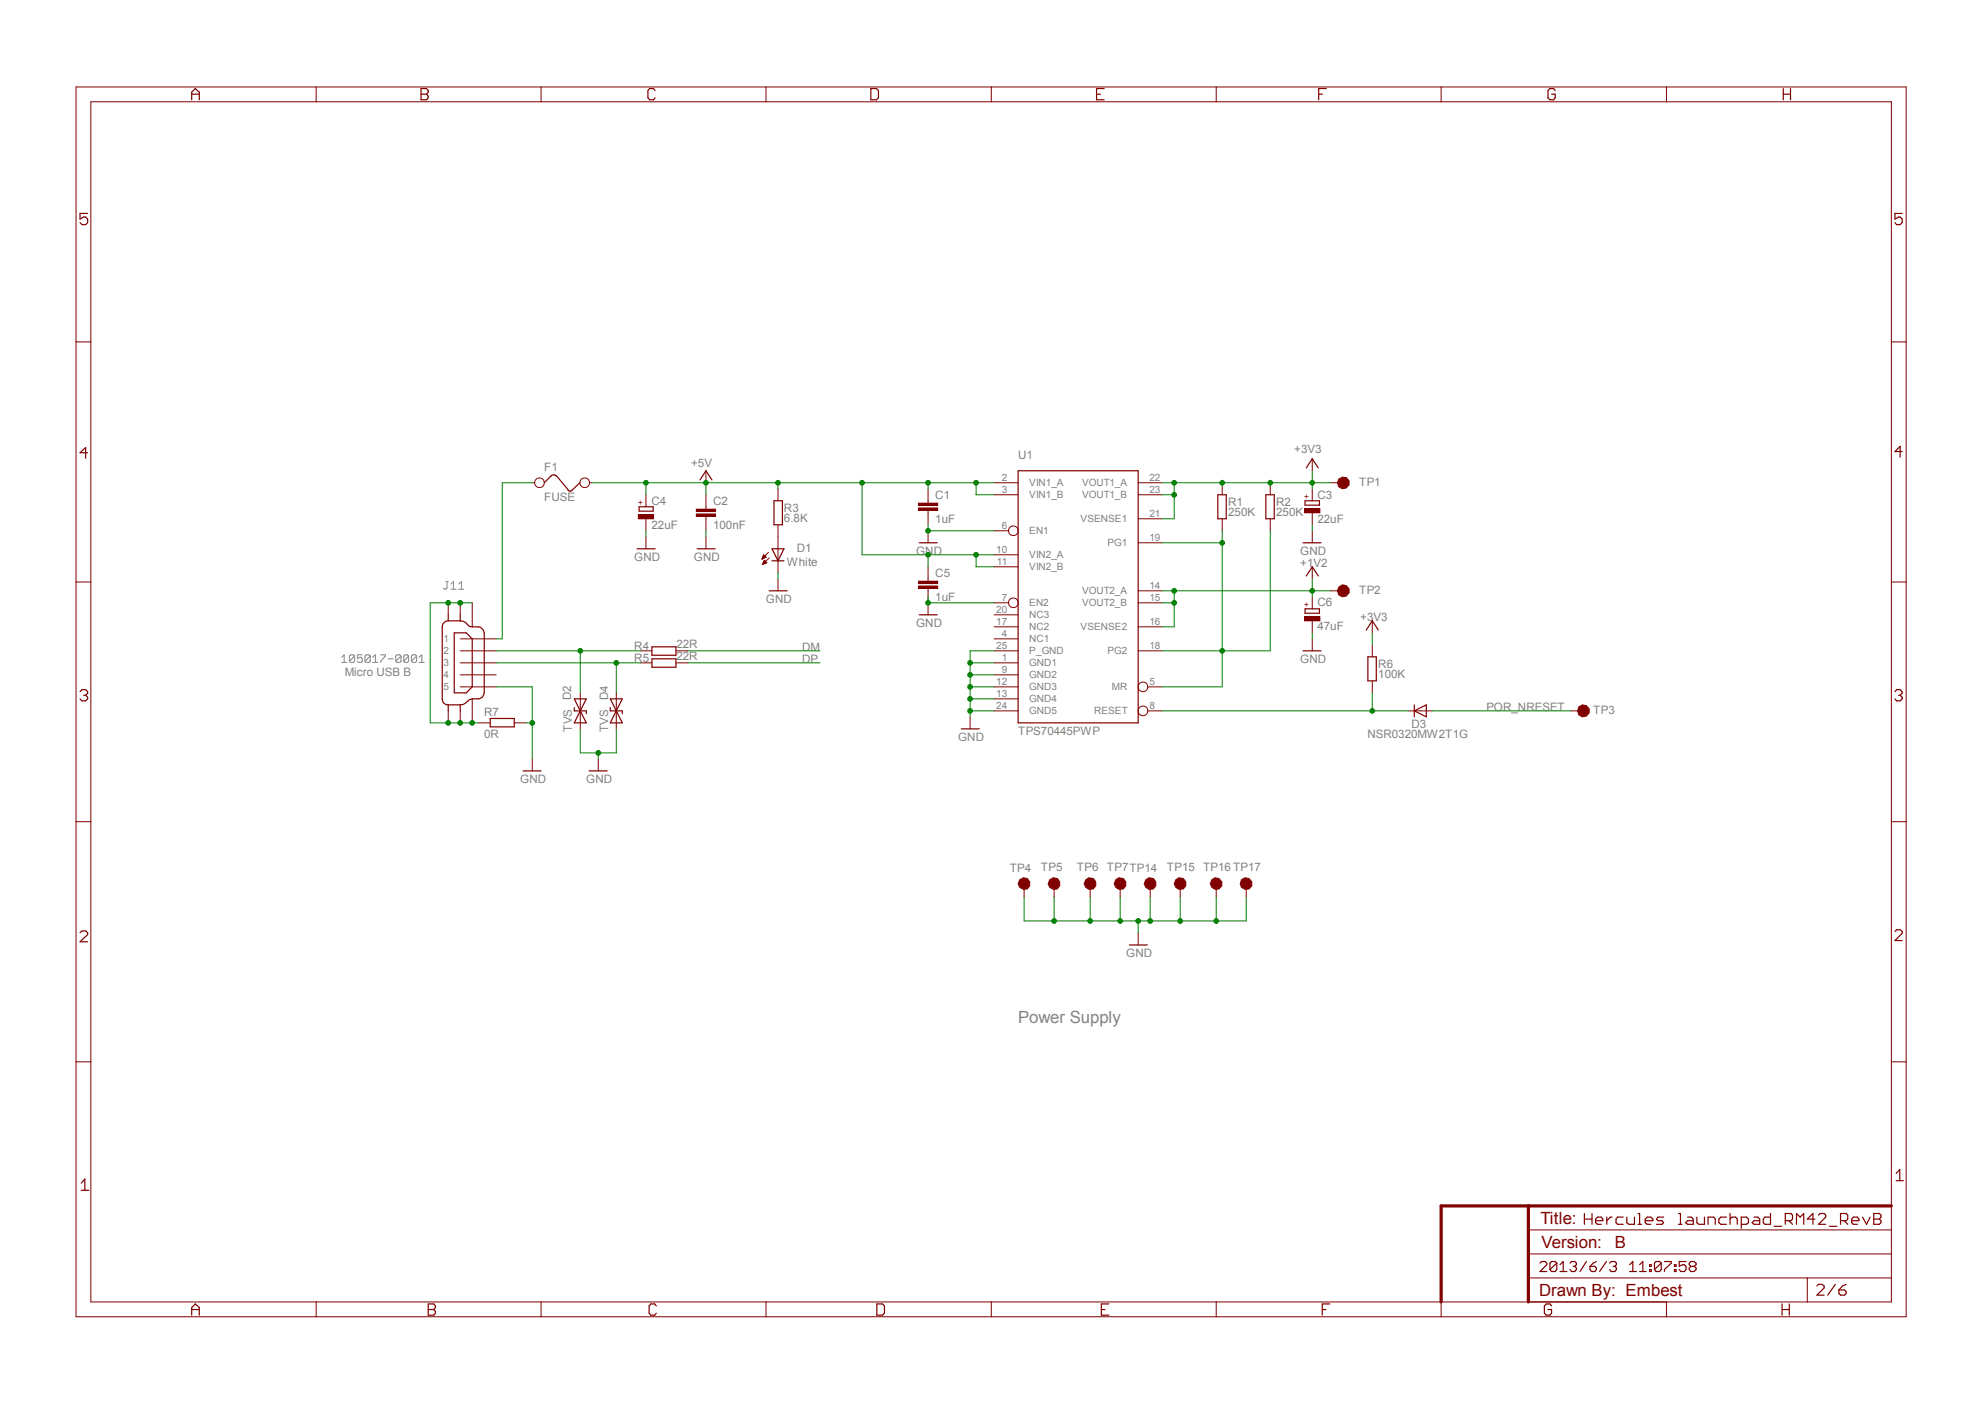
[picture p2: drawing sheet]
<svg xmlns="http://www.w3.org/2000/svg" width="420mm" height="297mm" viewBox="0 0 420 297" stroke-linecap="round" stroke-linejoin="round" font-family="sans-serif">
<g fill="none" stroke="#808080" stroke-width=".21">
<path d="M72.3 139.1l.5-.6v1.7M75 138.8v1.1l-.2 .3h-.6l-.3-.3M75 138.8l-.2-.3h-.6l-.3 .3v1.1M75 138.8l-1.1 1.1M76.6 138.5h-1v.9l.5-.3h.3l.2 .3v.5l-.2 .3h-.5l-.3-.3M78.3 138.8v1.1l-.2 .3h-.6l-.3-.3M78.3 138.8l-.2-.3h-.6l-.3 .3v1.1M78.3 138.8l-1.1 1.1M78.8 139.1l.6-.6v1.7M80.5 138.5h1v.3l-1 1.1v.3M82.1 139.4h1.1M84.8 138.8v1.1l-.2 .3h-.6l-.3-.3"/>
<path d="M84.8 138.8l-.2-.3h-.6l-.3 .3v1.1M84.8 138.8l-1.1 1.1M86.4 138.8v1.1l-.2 .3h-.5l-.3-.3M86.4 138.8l-.2-.3h-.5l-.3 .3v1.1M86.4 138.8l-1 1.1M88.1 138.8v1.1l-.2 .3h-.6l-.3-.3M88.1 138.8l-.2-.3h-.6l-.3 .3v1.1M88.1 138.8l-1.1 1.1M88.6 139.1l.6-.6v1.7M94.3 123h.5M94.6 123v1.4l-.3 .3h-.2l-.3-.3M95.4 124.7h1.1"/>
<path d="M95.4 123.6l.5-.6v1.7M97 124.7h1.1M97 123.6l.6-.6v1.7M72.3 140.2h1.1M78.8 140.2h1.1M88.6 140.2h1.1"/>
</g>
<g fill="none" stroke="#800000" stroke-width=".25">
<path d="M40.6 19.9h1.6M89.1 18.7h1.2l.3 .5v.3l-.3 .4 .3 .4v.4l-.3 .4h-1.2zM89.1 19.9h1.2M138.6 19.2l-.3-.5h-.9l-.3 .5v1.5l.3 .4h.9l.3-.4M184.2 18.7h1.2l.4 .5v1.5l-.4 .4h-1.2zM232 19.9h.8M233.6 18.7h-1.6v2.4h1.6M279 19.9h.7M280.6 18.7h-1.6v2.4M329 19.2l-.3-.5h-.8l-.4 .5v1.5l.4 .4h.8l.3-.4v-.8h-.7M377.3 18.7v2.4M377.3 19.9h1.5"/>
<path d="M378.8 18.7v2.4M40.6 21.1v-1.6l.7-.8 .9 .8v1.6M18.5 45.2h-1.6v1.1l.8-.4h.4l.4 .4v.8l-.4 .4h-.7l-.5-.4M402.4 45.2h-1.5v1.1l.8-.4h.3l.4 .4v.8l-.4 .4h-.8l-.3-.4M18.5 95.8h-1.6l1.2-1.1v2.3M215.4 99.6h25.4v53.3h-25.4zM276.4 99l1.2-1.9 1.3 1.9M402.4 95.5h-1.5l1.1-1.1v2.3M134.8 116.1h3.8M147.5 116.1h3.8M148.1 101.5l1.3-1.9 1.2 1.9M194.5 114.8h3.8"/>
<path d="M275.7 114.8h3.8M94.8 131.3a1.3 1.3 0 0 0-1.2 1.3v15.3a1.17 1.17 0 0 0 1.2 1.2M94.8 131.3h2.6M94.8 130.1v1.2M96.1 133.9h2.5l1.3 1.3v10.1l-1.3 1.3h-2.5zM97.4 131.3a2.44 2.44 0 0 1 1.9 1.2l1.9 .1a1.5 1.5 0 0 1 1.2 1.3v12.7a1.3 1.3 0 0 1-1.2 1.3 2.39 2.39 0 0 0-2.7 .9l-1.1 .3M97.4 130.1v1.2M162.7 125h3.8M194.5 130.1h3.8M275.7 137.7h3.8M276.4 121.9l1.2-2 1.3 2M289.1 133.3l1.2-2 1.3 2"/>
<path d="M16.9 146.3l.5-.4h.7l.4 .4v.4l-.4 .4M17.7 147.1h.4M18.1 147.1l.4 .4v.4l-.4 .4h-.7l-.5-.4M94.8 149.1v1.3M94.8 149.1h2.6M97.4 149.1v1.3M203.4 154.2h3.8M400.9 146.3l.3-.4h.8l.4 .4v.4l-.4 .4M401.7 147.1h.3M402 147.1l.4 .4v.4l-.4 .4h-.8l-.3-.4M110.7 163.1h3.8M124.6 163.1h3.8"/>
<path d="M16.9 197.3l.5-.3h.7l.4 .3v.4l-1.6 1.5h1.6M400.9 197l.3-.3h.8l.4 .3v.5l-1.5 1.5h1.5M17.2 250.3l.7-.8v2.3M17.2 251.8h1.6M335.2 256.7v2.3M335.2 257.9h1.6M336.8 256.7v2.3M337.6 258.3h1.5v-.4l-.3-.4h-.8l-.4 .4v.8l.4 .3h.8M339.9 257.5v1.5M341 257.5h-.3l-.8 .8M343.4 257.5h-1.2l-.3 .4v.8l.3 .3h1.2M344.2 257.5v1.2l.4 .3h1.2v-1.5"/>
<path d="M346.5 259h.8M346.5 256.7h.4v2.3M348.1 258.3h1.6v-.4l-.5-.4h-.7l-.4 .4v.8l.4 .3h.7M352 257.5h-1.2l-.4 .4 .4 .4h.8l.4 .4-.4 .3h-1.2M355.1 259h.8M355.1 256.7h.4v2.3M357 257.5h.8l.4 .4v1.1h-1.2l-.4-.3 .4-.4h1.2M359 257.5v1.2l.4 .3h1.2v-1.5M361.4 259v-1.5h1.1l.4 .4v1.1M365.3 257.5h-1.2l-.5 .4v.8l.5 .3h1.2M366 257.9l.4-.4h.8l.3 .4v1.1M366 256.7v2.3"/>
<path d="M368.4 259h1.1l.4-.3v-.8l-.4-.4h-1.1v2.4M371.1 257.5h.8l.4 .4v1.1h-1.2l-.4-.3 .4-.4h1.2M374.6 256.7v2.3h-1.2l-.4-.3v-.8l.4-.4h1.2M375.3 259.4h1.6M377.7 258.3h1.2l.3-.4v-.8l-.3-.4h-1.2v2.3M378.5 258.3l.7 .7M380.1 259v-2.3l.7 .8 .8-.8v2.3M384 257.9h-1.6l1.1-1.2v2.3M384.7 257.1l.4-.4h.8l.3 .4v.4l-1.5 1.5h1.5M387 259.4h1.6M389.4 258.3h1.2l.3-.4v-.8l-.3-.4h-1.2v2.3M390.1 258.3l.8 .7"/>
<path d="M391.8 258.3h1.5v-.4l-.4-.4h-.8l-.3 .4v.8l.3 .3h.8M394 257.5l.9 1.5 .7-1.5M396.4 257.9h1.2M396.4 256.7h1.2l.3 .4v.4l-.3 .4 .3 .4v.4l-.3 .3h-1.2zM401.2 248.3l.7-.9v2.4M401.2 249.8h1.5M40.6 278.2v-1.6l.7-.7 .9 .7v1.6M40.6 277.1h1.6M90.6 277.1h1.2M90.6 275.9h1.2l.3 .4v.3l-.3 .5 .3 .4v.3l-.3 .4h-1.2zM138.9 276.3l-.4-.4h-.8l-.4 .4v1.5l.4 .4h.8l.4-.4M185.5 275.9h1.2l.4 .4v1.5l-.4 .4h-1.2z"/>
<path d="M233 277.1h.8M234.6 275.9h-1.6v2.3h1.6M279.7 277.1h.8M281.3 275.9h-1.6v2.3M325.8 267.2l.3-.3h.8l.3 .3v.4l-1.4 1.4h1.4M328.3 276.3l-.4-.4h-.7l-.5 .4v1.5l.5 .4h.7l.4-.4v-.7h-.8M329.4 267.2v1.4l-.4 .4h-.7l-.4-.4M329.4 267.2l-.4-.3h-.7l-.4 .3v1.4M329.4 267.2l-1.5 1.4M330 269h1.5M330 267.6l.7-.7v2.1M332.1 267.2l.4-.3h.7l.3 .3v.4l-.3 .3"/>
<path d="M332.8 267.9h.4M333.2 267.9l.3 .4v.3l-.3 .4h-.7l-.4-.4M335.6 266.9l-1.3 2.1M336.4 267.9h1l.3 .4v.3l-.3 .4h-.7l-.3-.4zM337.7 266.9l-.6 .3-.7 .7M339.9 266.9l-1.5 2.1M340.5 267.2l.4-.3h.7l.4 .3v.4l-.4 .3M341.3 267.9h.3M341.6 267.9l.4 .4v.3l-.4 .4h-.7l-.4-.4M344.8 269h1.4M344.8 267.6l.6-.7v2.1M346.9 269h1.3"/>
<path d="M346.9 267.6l.7-.7v2.1M349 268.6h.3v.4h-.3zM349 267.6h.3v.3h-.3zM351.5 267.2v1.4l-.4 .4h-.7l-.4-.4M351.5 267.2l-.4-.3h-.7l-.4 .3v1.4M351.5 267.2l-1.5 1.4M352.1 266.9h1.5v.3l-1.5 1.4v.4M354.2 268.6h.4v.4h-.4zM354.2 267.6h.4v.3h-.4zM356.7 266.9h-1.4v1l.6-.3h.5l.3 .3v.7l-.3 .4h-.8l-.3-.4M357.7 267.9l-.3-.3v-.4l.3-.3h.7l.4 .3v.4l-.4 .3M357.7 267.9l-.3 .4v.3l.3 .4h.7l.4-.4v-.3l-.4-.4"/>
<path d="M357.7 267.9h.7M377 277.1h1.5M377 275.9v2.3M378.5 275.9v2.3M384.4 272.1l.3-.4h.8l.4 .4v.4l-1.5 1.5h1.5M388.3 271.7l-1.6 2.3M389 272.9h1.2l.4 .3v.5l-.4 .3h-.8l-.4-.3zM390.6 271.7l-.8 .4-.8 .8"/>
</g>
<g fill="none" stroke="#800000" stroke-width=".21">
<path d="M16.1 18.4h387.2v260.2h-387.2zM66.9 18.4v3.1M114.5 18.4v3.1M162.1 18.4v3.1M209.7 18.4v3.1M257.3 18.4v3.1M304.9 18.4v3.1M352.6 18.4v3.1M19.2 21.5h380.9v253.9h-380.9zM16.1 72.3h3.1M400.1 72.3h3.2M149.4 99.6v2.5"/>
<path d="M277.6 97.1v2.5M136.7 113.6v2.5M149.4 113.6v2.5M196.3 112.3v2.5M210.3 102.1h5.1M210.3 104.7h5.1M210.3 112.3h3.1M210.3 117.4h5.1M210.3 119.9h5.1M240.8 102.1h5.1M240.8 104.7h5.1M240.8 109.8h5.1"/>
<path d="M240.8 114.8h5.1M277.6 112.3v2.5M277.6 119.9v2.6M281.4 102.1h2.6M16.1 123.1h3.1M94.8 127.5v2.6M97.4 137.7h7.6M97.4 135.2h7.6M97.4 127.5v2.6M99.9 127.5v5.1M164.6 122.5v2.5M196.3 127.5v2.6"/>
<path d="M210.3 137.7h5.1M210.3 132.6h5.1M210.3 135.2h5.1M210.3 127.5h3.1M210.3 130.1h5.1M240.8 137.7h5.1M240.8 132.6h5.1M240.8 127.5h5.1M240.8 125h5.1M277.6 135.2v2.5M290.3 131.3v2.6M400.1 123.1h3.2"/>
<path d="M94.8 150.4v2.5M97.4 140.2h7.6M97.4 142.8h7.6M97.4 145.3h7.6M97.4 150.4v2.5M99.9 147.9v5M205.2 151.7v2.5M210.3 140.2h5.1M210.3 142.8h5.1M210.3 145.3h5.1M210.3 150.4h5.1M210.3 147.9h5.1"/>
<path d="M242.7 145.3h3.2M242.7 150.4h3.2M16.1 173.8h3.1M112.6 160.6v2.5M126.6 160.6v2.5M400.1 173.8h3.2M16.1 224.6h3.1M400.1 224.6h3.2M66.9 275.4v3.2M114.5 275.4v3.2M162.1 275.4v3.2M209.7 275.4v3.2"/>
<path d="M257.3 275.4v3.2M304.9 275.4v3.2M323.3 270.4h76.8M323.3 265.3h76.8M323.3 260.2h76.8M352.6 275.4v3.2M382.4 270.4v5"/>
<circle cx="214.4" cy="112.3" r="1.02"/>
<circle cx="214.4" cy="127.5" r="1.02"/>
<circle cx="241.8" cy="150.4" r="1.02"/>
<circle cx="241.8" cy="145.3" r="1.02"/>
</g>
<path d="M323.3 255.1v20.3M400.1 255.1h-95.2v20.3" fill="none" stroke="#800000" stroke-width=".68"/>
<circle cx="284.2" cy="102.1" r="1.26" fill="#800000"/>
<g fill="none" stroke="#800000" stroke-width=".21">
<path d="M281.4 125h2.6"/>
<circle cx="284.2" cy="102.1" r="1.26"/>
</g>
<circle cx="284.2" cy="125" r="1.26" fill="#800000"/>
<g fill="none" stroke="#800000" stroke-width=".21">
<path d="M216.7 187.2v2.6"/>
<circle cx="284.2" cy="125" r="1.26"/>
</g>
<circle cx="216.7" cy="187" r="1.28" fill="#800000"/>
<g fill="none" stroke="#800000" stroke-width=".21">
<path d="M223 187.2v2.6"/>
<circle cx="216.7" cy="187" r="1.28"/>
</g>
<circle cx="223" cy="187" r="1.28" fill="#800000"/>
<g fill="none" stroke="#800000" stroke-width=".21">
<path d="M230.6 187.2v2.6"/>
<circle cx="223" cy="187" r="1.28"/>
</g>
<circle cx="230.6" cy="187" r="1.28" fill="#800000"/>
<g fill="none" stroke="#800000" stroke-width=".21">
<path d="M237 187.2v2.6"/>
<circle cx="230.6" cy="187" r="1.28"/>
</g>
<circle cx="237" cy="187" r="1.28" fill="#800000"/>
<g fill="none" stroke="#800000" stroke-width=".21">
<path d="M332.2 150.4h2.6M240.8 197.4v2.5"/>
<circle cx="237" cy="187" r="1.28"/>
</g>
<path d="M238.9 199.9h3.8" fill="none" stroke="#800000" stroke-width=".25"/>
<circle cx="335" cy="150.4" r="1.26" fill="#800000"/>
<g fill="none" stroke="#800000" stroke-width=".21">
<path d="M112.6 102.1h.5M124.7 102.1h.6M122.8 146.6v7.6M130.4 146.6v7.6"/>
<circle cx="114.1" cy="102.1" r="1.02"/>
<circle cx="123.7" cy="102.1" r="1.02"/>
<circle cx="335" cy="150.4" r="1.26"/>
</g>
<path d="M116.6 100.7a.72 .72 0 0 1 1.1 0M116.7 100.6l-1.6 1.5M117.7 100.6l2.5 3.1M122.7 102.1l-1.8 1.7-.5 .1-.3-.2M135.2 107.2h3v.9h-3zM121.5 147.9h2.5l-2.5 5h2.5zM121.5 149.7v.7h2.5v.6M129.1 149.7v.7h2.6v.6M129.1 147.9h2.6l-2.6 5h2.6z" fill="none" stroke="#800000" stroke-width=".25"/>
<path d="M135 108.9h3.3v.9h-3.3z" fill-rule="evenodd" fill="#800000"/>
<path d="M135 108.9h3.3v.9h-3.3zM136.7 104.7v2.5M136.7 109.8v2.5" fill="none" stroke="#800000" stroke-width=".21"/>
<path d="M276.1 105.9h3v1h-3z" fill="none" stroke="#800000" stroke-width=".25"/>
<path d="M276 107.6h3.2v.9h-3.2z" fill-rule="evenodd" fill="#800000"/>
<path d="M276 107.6h3.2v.9h-3.2zM277.6 103.4v2.5M277.6 108.5v2.5" fill="none" stroke="#800000" stroke-width=".21"/>
<path d="M276.1 128.8h3v.9h-3z" fill="none" stroke="#800000" stroke-width=".25"/>
<path d="M276 130.5h3.2v.8h-3.2z" fill-rule="evenodd" fill="#800000"/>
<g fill="none" stroke="#800000" stroke-width=".21">
<path d="M149.4 107.2v.5M149.4 109.2v.6M161.2 118.2h.2M161.3 118.1h.2M161.3 118.1h.4M161.3 118h.6M161.4 117.9h.7M161.4 117.8h.6M161.4 119.3h.1M161.4 119.2h.5M161.5 117.7h.5M161.5 117.6h.3"/>
<path d="M161.5 119.2h.6M161.5 119.1h.7M161.5 117.5h.2M161.5 117.5h.1M161.5 119h.6M161.5 118.9h.6M161.5 118.8h.5M161.6 118.7h.3M161.6 118.6h.2M161.7 118.6l-.4 .8M161.7 118.6l.5 .5M161.7 118.6h.1"/>
<path d="M162.1 117.9l-.6-.5-.3 .9M162.1 117.9l-.9 .4M162.2 119.1l-.9 .3M162.6 116.9l-1.4 1.4M162.7 118.1l-1.4 1.3M164.6 113.6v7.6M276 130.5h3.2v.8h-3.2zM277.6 126.3v2.5M277.6 131.3v2.6M297.9 150.4h5.1"/>
</g>
<path d="M163.3 116.1h2.6l-1.3 2.5zM163.3 118.6h2.6M299.2 150.4l2.6-1.3v2.6zM299.2 149.1v2.6" fill="none" stroke="#800000" stroke-width=".25"/>
<path d="M147.3 108.7h4.1v.5h-4.1z" fill-rule="evenodd" fill="#800000"/>
<path d="M147.3 108.7h4.1v.5h-4.1z" fill="none" stroke="#800000" stroke-width=".21"/>
<path d="M147.3 107.7h4.1v.5h-4.1z" fill-rule="evenodd" fill="#800000"/>
<path d="M147.3 107.7h4.1v.5h-4.1zM149.4 104.7v2.5M149.4 109.8v2.5M164.6 103.4v2.5M164.6 111v2.6M196.3 105.9v.6M196.3 108v.5M101.2 152.9h2.5M108.8 152.9h2.5" fill="none" stroke="#800000" stroke-width=".21"/>
<path d="M163.7 105.9h1.8v5.1h-1.8zM103.7 152h5.1v1.8h-5.1z" fill="none" stroke="#800000" stroke-width=".25"/>
<path d="M194.3 107.5h4.1v.5h-4.1z" fill-rule="evenodd" fill="#800000"/>
<path d="M194.3 107.5h4.1v.5h-4.1z" fill="none" stroke="#800000" stroke-width=".21"/>
<path d="M194.3 106.5h4.1v.5h-4.1z" fill-rule="evenodd" fill="#800000"/>
<path d="M194.3 106.5h4.1v.5h-4.1zM196.3 103.4v2.5M196.3 108.5v2.5M196.3 122.5v.5M196.3 124.5v.5" fill="none" stroke="#800000" stroke-width=".21"/>
<path d="M194.3 124h4.1v.5h-4.1z" fill-rule="evenodd" fill="#800000"/>
<path d="M194.3 124h4.1v.5h-4.1z" fill="none" stroke="#800000" stroke-width=".21"/>
<path d="M194.3 123h4.1v.5h-4.1z" fill-rule="evenodd" fill="#800000"/>
<g fill="none" stroke="#800000" stroke-width=".21">
<path d="M196.3 119.9v2.6M258.6 102.1v2.6M258.6 109.8v2.5M268.7 102.1v2.6M268.7 109.8v2.5M135.5 137.7h2.4M143 137.7h2.5M194.3 123h4.1v.5h-4.1zM196.3 125v2.5M290.3 136.4v2.6M135.5 140.2h2.4M143 140.2h2.5"/>
<path d="M290.3 144v2.6M243.3 187.2v2.6"/>
</g>
<path d="M257.6 104.7h1.8v5.1h-1.8zM267.8 104.7h1.8v5.1h-1.8zM137.9 136.8h5.1v1.8h-5.1zM137.9 139.4h5.1v1.8h-5.1zM289.4 139h1.8v5h-1.8z" fill="none" stroke="#800000" stroke-width=".25"/>
<circle cx="243.3" cy="187" r="1.28" fill="#800000"/>
<g fill="none" stroke="#800000" stroke-width=".21">
<path d="M249.7 187.2v2.6"/>
<circle cx="243.3" cy="187" r="1.28"/>
</g>
<circle cx="249.7" cy="187" r="1.28" fill="#800000"/>
<g fill="none" stroke="#800000" stroke-width=".21">
<path d="M257.3 187.2v2.6"/>
<circle cx="249.7" cy="187" r="1.28"/>
</g>
<circle cx="257.3" cy="187" r="1.26" fill="#800000"/>
<g fill="none" stroke="#800000" stroke-width=".21">
<path d="M263.7 187.2v2.6"/>
<circle cx="257.3" cy="187" r="1.26"/>
</g>
<circle cx="263.6" cy="187" r="1.26" fill="#800000"/>
<circle cx="263.6" cy="187" r="1.26" fill="none" stroke="#800000" stroke-width=".21"/>
<path d="M97.4 127.5h-6.4v25.4" fill="none" stroke="#008000" stroke-width=".21"/>
<circle cx="94.8" cy="127.5" r=".5" fill="#008000"/>
<g fill="none" stroke="#008000" stroke-width=".21">
<path d="M91 152.9h6.4"/>
<circle cx="94.8" cy="127.5" r=".5"/>
</g>
<circle cx="94.8" cy="152.9" r=".5" fill="#008000"/>
<g fill="none" stroke="#008000" stroke-width=".21">
<path d="M97.4 152.9h2.5"/>
<circle cx="94.8" cy="152.9" r=".5"/>
</g>
<circle cx="97.4" cy="152.9" r=".5" fill="#008000"/>
<circle cx="97.4" cy="152.9" r=".5" fill="none" stroke="#008000" stroke-width=".21"/>
<circle cx="99.9" cy="152.9" r=".5" fill="#008000"/>
<g fill="none" stroke="#008000" stroke-width=".21">
<path d="M97.4 127.5h2.5M99.9 152.9h1.3"/>
<circle cx="99.9" cy="152.9" r=".5"/>
</g>
<circle cx="97.4" cy="127.5" r=".5" fill="#008000"/>
<g fill="none" stroke="#008000" stroke-width=".21">
<path d="M105 145.3h7.6v15.3M111.3 152.9h1.3"/>
<circle cx="97.4" cy="127.5" r=".5"/>
</g>
<circle cx="112.6" cy="152.9" r=".5" fill="#008000"/>
<g fill="none" stroke="#008000" stroke-width=".21">
<path d="M136.7 112.3v1.3M149.4 112.3v1.3M277.6 111v1.3M164.6 121.2v1.3M277.6 133.9v1.3"/>
<circle cx="112.6" cy="152.9" r=".5"/>
</g>
<circle cx="196.3" cy="112.3" r=".5" fill="#008000"/>
<g fill="none" stroke="#008000" stroke-width=".21">
<path d="M196.3 111v1.3h14M196.3 126.3v1.2h14"/>
<circle cx="196.3" cy="112.3" r=".5"/>
</g>
<circle cx="196.3" cy="127.5" r=".5" fill="#008000"/>
<g fill="none" stroke="#008000" stroke-width=".21">
<path d="M205.2 142.8h5.1M210.3 140.2h-5.1v11.5"/>
<circle cx="196.3" cy="127.5" r=".5"/>
</g>
<circle cx="205.2" cy="142.8" r=".5" fill="#008000"/>
<g fill="none" stroke="#008000" stroke-width=".21">
<path d="M205.2 145.3h5.1"/>
<circle cx="205.2" cy="142.8" r=".5"/>
</g>
<circle cx="205.2" cy="145.3" r=".5" fill="#008000"/>
<g fill="none" stroke="#008000" stroke-width=".21">
<path d="M205.2 147.9h5.1"/>
<circle cx="205.2" cy="145.3" r=".5"/>
</g>
<circle cx="205.2" cy="147.9" r=".5" fill="#008000"/>
<g fill="none" stroke="#008000" stroke-width=".21">
<path d="M205.2 150.4h5.1"/>
<circle cx="205.2" cy="147.9" r=".5"/>
</g>
<circle cx="205.2" cy="150.4" r=".5" fill="#008000"/>
<g fill="none" stroke="#008000" stroke-width=".21">
<path d="M210.3 137.7h-5.1v2.5"/>
<circle cx="205.2" cy="150.4" r=".5"/>
</g>
<circle cx="205.2" cy="140.2" r=".5" fill="#008000"/>
<g fill="none" stroke="#008000" stroke-width=".21">
<path d="M122.8 154.2v5.1h7.6v-5.1M126.6 159.3v1.3"/>
<circle cx="205.2" cy="140.2" r=".5"/>
</g>
<circle cx="126.6" cy="159.3" r=".5" fill="#008000"/>
<g fill="none" stroke="#008000" stroke-width=".21">
<path d="M216.7 189.8v5h20.3v-5M230.6 189.8v5"/>
<circle cx="126.6" cy="159.3" r=".5"/>
</g>
<circle cx="230.6" cy="194.8" r=".5" fill="#008000"/>
<g fill="none" stroke="#008000" stroke-width=".21">
<path d="M223 189.8v5"/>
<circle cx="230.6" cy="194.8" r=".5"/>
</g>
<circle cx="223" cy="194.8" r=".5" fill="#008000"/>
<g fill="none" stroke="#008000" stroke-width=".21">
<path d="M237 194.8h3.8M243.3 189.8v5M249.7 189.8v5M257.3 189.8v5M263.7 189.8v5"/>
<circle cx="223" cy="194.8" r=".5"/>
</g>
<circle cx="237" cy="194.8" r=".5" fill="#008000"/>
<g fill="none" stroke="#008000" stroke-width=".21">
<path d="M240.8 194.8h8.9"/>
<circle cx="237" cy="194.8" r=".5"/>
</g>
<circle cx="243.3" cy="194.8" r=".5" fill="#008000"/>
<g fill="none" stroke="#008000" stroke-width=".21">
<path d="M249.7 194.8h7.6"/>
<circle cx="243.3" cy="194.8" r=".5"/>
</g>
<circle cx="249.7" cy="194.8" r=".5" fill="#008000"/>
<g fill="none" stroke="#008000" stroke-width=".21">
<path d="M257.3 194.8h6.4"/>
<circle cx="249.7" cy="194.8" r=".5"/>
</g>
<circle cx="257.3" cy="194.8" r=".5" fill="#008000"/>
<g fill="none" stroke="#008000" stroke-width=".21">
<path d="M240.8 194.8v2.6"/>
<circle cx="257.3" cy="194.8" r=".5"/>
</g>
<circle cx="240.8" cy="194.8" r=".5" fill="#008000"/>
<g fill="none" stroke="#008000" stroke-width=".21">
<path d="M112.6 102.1h-6.3v33.1h-1.3M125.3 102.1h24.1M136.7 102.1v2.6"/>
<circle cx="240.8" cy="194.8" r=".5"/>
</g>
<circle cx="136.7" cy="102.1" r=".5" fill="#008000"/>
<g fill="none" stroke="#008000" stroke-width=".21">
<path d="M149.4 102.1v2.6"/>
<circle cx="136.7" cy="102.1" r=".5"/>
</g>
<circle cx="149.4" cy="102.1" r=".5" fill="#008000"/>
<g fill="none" stroke="#008000" stroke-width=".21">
<path d="M149.4 102.1h60.9M206.5 102.1v2.6h3.8"/>
<circle cx="149.4" cy="102.1" r=".5"/>
</g>
<circle cx="206.5" cy="102.1" r=".5" fill="#008000"/>
<g fill="none" stroke="#008000" stroke-width=".21">
<path d="M164.6 102.1v1.3"/>
<circle cx="206.5" cy="102.1" r=".5"/>
</g>
<circle cx="164.6" cy="102.1" r=".5" fill="#008000"/>
<g fill="none" stroke="#008000" stroke-width=".21">
<path d="M196.3 102.1v1.3"/>
<circle cx="164.6" cy="102.1" r=".5"/>
</g>
<circle cx="196.3" cy="102.1" r=".5" fill="#008000"/>
<g fill="none" stroke="#008000" stroke-width=".21">
<path d="M182.4 102.1v15.3h13.9"/>
<circle cx="196.3" cy="102.1" r=".5"/>
</g>
<circle cx="182.4" cy="102.1" r=".5" fill="#008000"/>
<g fill="none" stroke="#008000" stroke-width=".21">
<path d="M196.3 117.4h14M206.5 117.4v2.5h3.8"/>
<circle cx="182.4" cy="102.1" r=".5"/>
</g>
<circle cx="206.5" cy="117.4" r=".5" fill="#008000"/>
<circle cx="206.5" cy="117.4" r=".5" fill="none" stroke="#008000" stroke-width=".21"/>
<circle cx="196.3" cy="117.4" r=".5" fill="#008000"/>
<g fill="none" stroke="#008000" stroke-width=".21">
<path d="M196.3 117.4v2.5M290.3 146.6v3.8h-44.4"/>
<circle cx="196.3" cy="117.4" r=".5"/>
</g>
<circle cx="290.3" cy="150.4" r=".5" fill="#008000"/>
<g fill="none" stroke="#008000" stroke-width=".21">
<path d="M105 137.7h30.5M122.8 137.7v8.9M290.3 150.4h7.6M303 150.4h29.2"/>
<circle cx="290.3" cy="150.4" r=".5"/>
</g>
<circle cx="122.8" cy="137.7" r=".5" fill="#008000"/>
<g fill="none" stroke="#008000" stroke-width=".21">
<path d="M105 140.2h30.5M130.4 140.2v6.4"/>
<circle cx="122.8" cy="137.7" r=".5"/>
</g>
<circle cx="130.4" cy="140.2" r=".5" fill="#008000"/>
<g fill="none" stroke="#008000" stroke-width=".21">
<path d="M277.6 99.6v3.8M145.5 137.7h28M145.5 140.2h28"/>
<circle cx="130.4" cy="140.2" r=".5"/>
</g>
<circle cx="277.6" cy="102.1" r=".5" fill="#008000"/>
<g fill="none" stroke="#008000" stroke-width=".21">
<path d="M245.9 102.1h31.7"/>
<circle cx="277.6" cy="102.1" r=".5"/>
</g>
<circle cx="248.4" cy="102.1" r=".5" fill="#008000"/>
<g fill="none" stroke="#008000" stroke-width=".21">
<path d="M248.4 102.1v2.6h-2.5"/>
<circle cx="248.4" cy="102.1" r=".5"/>
</g>
<circle cx="248.4" cy="104.7" r=".5" fill="#008000"/>
<g fill="none" stroke="#008000" stroke-width=".21">
<path d="M248.4 104.7v5.1h-2.5M277.6 102.1h3.8"/>
<circle cx="248.4" cy="104.7" r=".5"/>
</g>
<circle cx="258.6" cy="102.1" r=".5" fill="#008000"/>
<circle cx="258.6" cy="102.1" r=".5" fill="none" stroke="#008000" stroke-width=".21"/>
<circle cx="268.7" cy="102.1" r=".5" fill="#008000"/>
<g fill="none" stroke="#008000" stroke-width=".21">
<path d="M245.9 125h2.5v7.6h-2.5M245.9 127.5h2.5M277.6 125v1.3M290.3 133.9v2.5"/>
<circle cx="268.7" cy="102.1" r=".5"/>
</g>
<circle cx="248.4" cy="127.5" r=".5" fill="#008000"/>
<g fill="none" stroke="#008000" stroke-width=".21">
<path d="M248.4 125h29.2"/>
<circle cx="248.4" cy="127.5" r=".5"/>
</g>
<circle cx="248.4" cy="125" r=".5" fill="#008000"/>
<g fill="none" stroke="#008000" stroke-width=".21">
<path d="M277.6 122.5v2.5"/>
<circle cx="248.4" cy="125" r=".5"/>
</g>
<circle cx="277.6" cy="125" r=".5" fill="#008000"/>
<g fill="none" stroke="#008000" stroke-width=".21">
<path d="M258.6 112.3v2.5h-12.7M277.6 125h3.8"/>
<circle cx="277.6" cy="125" r=".5"/>
</g>
<circle cx="258.6" cy="114.8" r=".5" fill="#008000"/>
<g fill="none" stroke="#008000" stroke-width=".21">
<path d="M258.6 114.8v30.5h-12.7M268.7 112.3v25.4h-10.1"/>
<circle cx="258.6" cy="114.8" r=".5"/>
</g>
<circle cx="258.6" cy="137.7" r=".5" fill="#008000"/>
<g fill="none" stroke="#008000" stroke-width=".21">
<path d="M245.9 137.7h12.7"/>
<circle cx="258.6" cy="137.7" r=".5"/>
</g>
<text font-size="3.6" fill="#808080" x="215.4" y="216.4">Power Supply</text>
<g font-size="3.6" fill="#800000">
<text x="325.9" y="259">Title:</text>
<text x="326.1" y="264.1">Version:</text>
<text x="341.6" y="264.1">B</text>
<text x="325.6" y="274.3">Drawn By: Embest</text>
</g>
<g font-size="2.5" fill="#808080">
<text x="273.8" y="95.8">+3V3</text>
<text x="115.1" y="99.6">F1</text>
<text x="146.2" y="98.8">+5V</text>
<text x="215.4" y="97.1">U1</text>
<text x="115.1" y="105.9">FUSE</text>
<text x="137.8" y="106.8">C4</text>
<text x="150.9" y="106.9">C2</text>
<text x="197.9" y="105.6">C1</text>
<text x="259.8" y="107">R1</text>
<text x="270" y="107">R2</text>
<text x="278.7" y="105.5">C3</text>
<text x="287.5" y="102.9">TP1</text>
<text x="137.8" y="111.9">22uF</text>
<text x="150.9" y="112">100nF</text>
<text x="165.9" y="110.5">6.8K</text>
<text x="165.9" y="108.3">R3</text>
<text x="197.9" y="110.7">1uF</text>
<text x="259.8" y="109.2">250K</text>
<text x="270" y="109.2">250K</text>
<text x="278.7" y="110.6">22uF</text>
<text x="134.2" y="118.6">GND</text>
<text x="146.8" y="118.6">GND</text>
<text x="166.5" y="119.8">White</text>
<text x="168.6" y="116.9">D1</text>
<text x="193.8" y="117.4">GND</text>
<text x="275.1" y="117.4">GND</text>
<text x="275.1" y="119.9">+1V2</text>
<text x="197.9" y="122.1">C5</text>
<text x="287.5" y="125.8">TP2</text>
<text x="162.1" y="127.5">GND</text>
<text x="197.9" y="127.2">1uF</text>
<text x="278.7" y="128.3">C6</text>
<text x="287.8" y="131.3">+3V3</text>
<text x="134.2" y="137.4">R4</text>
<text x="143.1" y="137.2">22R</text>
<text x="169.7" y="137.7">DM</text>
<text x="193.8" y="132.6">GND</text>
<text x="278.7" y="133.4">47uF</text>
<text x="73" y="143">Micro USB B</text>
<text x="134.2" y="140">R5</text>
<text x="143.1" y="139.7">22R</text>
<text x="169.7" y="140.2">DP</text>
<text x="275.1" y="140.2">GND</text>
<text x="291.6" y="143.5">100K</text>
<text x="291.6" y="141.3">R6</text>
<text x="120.8" y="148.1" transform="rotate(-90 120.8 148.1)">D2</text>
<text x="128.7" y="148.2" transform="rotate(-90 128.7 148.2)">D4</text>
<text x="102.4" y="151.4">R7</text>
<text x="121" y="154.9" transform="rotate(-90 121 154.9)">TVS</text>
<text x="128.7" y="155" transform="rotate(-90 128.7 155)">TVS</text>
<text x="215.4" y="155.5">TPS70445PWP</text>
<text x="298.6" y="154">D3</text>
<text x="314.5" y="150.4">POR_NRESET</text>
<text x="337.1" y="151.2">TP3</text>
<text x="102.4" y="156.2">0R</text>
<text x="202.7" y="156.7">GND</text>
<text x="289.3" y="156.2">NSR0320MW2T1G</text>
<text x="110.1" y="165.6">GND</text>
<text x="124" y="165.6">GND</text>
<text x="213.6" y="184.4">TP4</text>
<text x="220.2" y="184.2">TP5</text>
<text x="227.8" y="184.2">TP6</text>
<text x="234.2" y="184.2">TP7TP14</text>
<text x="246.9" y="184.2">TP15 TP16TP17</text>
<text x="238.3" y="202.5">GND</text>
</g>
<g font-size="2.1" fill="#808080">
<text x="211.9" y="101.8">2</text>
<text x="243.2" y="101.8">22</text>
<text x="211.9" y="104.3">3</text>
<text x="217.8" y="102.9">VIN1_A</text>
<text x="217.8" y="105.4">VIN1_B</text>
<text x="228.9" y="102.9">VOUT1_A</text>
<text x="228.9" y="105.4">VOUT1_B</text>
<text x="243.2" y="104.3">23</text>
<text x="211.9" y="112">6</text>
<text x="217.8" y="113.1">EN1</text>
<text x="228.6" y="110.5">VSENSE1</text>
<text x="243.2" y="109.4">21</text>
<text x="210.7" y="117">10</text>
<text x="210.9" y="119.6">11</text>
<text x="217.8" y="118.1">VIN2_A</text>
<text x="234.3" y="115.6">PG1</text>
<text x="243.2" y="114.5">19</text>
<text x="217.8" y="120.7">VIN2_B</text>
<text x="228.9" y="125.8">VOUT2_A</text>
<text x="243.2" y="124.7">14</text>
<text x="210.7" y="129.7">20</text>
<text x="211.9" y="127.2">7</text>
<text x="217.8" y="128.3">EN2</text>
<text x="217.8" y="130.8">NC3</text>
<text x="228.9" y="128.3">VOUT2_B</text>
<text x="243.2" y="127.2">15</text>
<text x="93.8" y="135.9">1</text>
<text x="210.7" y="132.3">17</text>
<text x="210.7" y="137.4">25</text>
<text x="211.9" y="134.8">4</text>
<text x="217.8" y="133.4">NC2</text>
<text x="217.8" y="135.9">NC1</text>
<text x="228.6" y="133.4">VSENSE2</text>
<text x="243.2" y="137.4">18</text>
<text x="243.2" y="132.3">16</text>
<text x="93.8" y="143.5">4</text>
<text x="93.8" y="141">3</text>
<text x="93.8" y="138.5">2</text>
<text x="211.9" y="139.9">1</text>
<text x="211.9" y="142.4">9</text>
<text x="217.8" y="141">GND1</text>
<text x="217.8" y="143.5">GND2</text>
<text x="217.8" y="138.5">P_GND</text>
<text x="234.3" y="138.5">PG2</text>
<text x="93.8" y="146.1">5</text>
<text x="210.7" y="145">12</text>
<text x="210.7" y="147.5">13</text>
<text x="217.8" y="146.1">GND3</text>
<text x="217.8" y="148.6">GND4</text>
<text x="235.2" y="146.1">MR</text>
<text x="243.2" y="145">5</text>
<text x="210.7" y="150.1">24</text>
<text x="217.8" y="151.2">GND5</text>
<text x="231.5" y="151.2">RESET</text>
<text x="243.2" y="150.1">8</text>
</g>
<g font-size="1.8" fill="#800000">
<text x="136.1" y="106.9" transform="rotate(-90 136.1 106.9)">+</text>
<text x="277" y="105.6" transform="rotate(-90 277 105.6)">+</text>
<text x="277" y="128.4" transform="rotate(-90 277 128.4)">+</text>
</g>
</svg>
